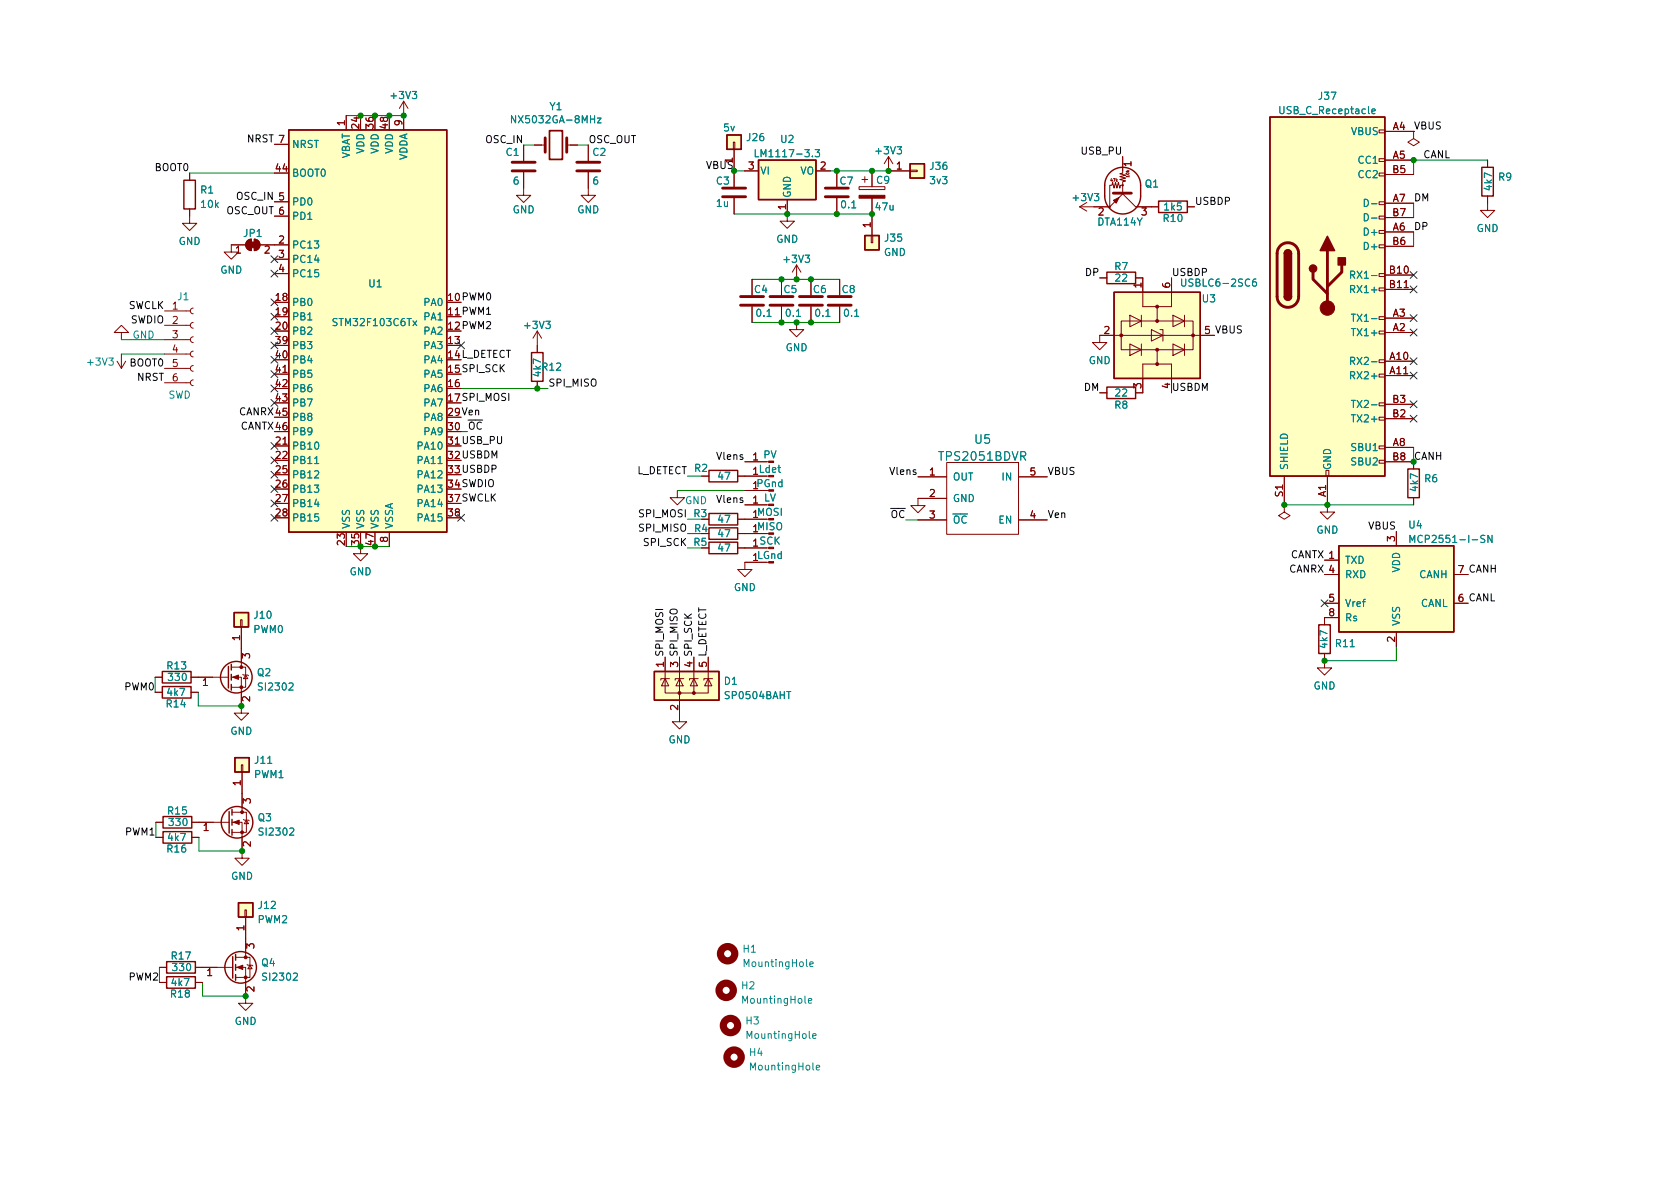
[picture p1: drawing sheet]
<svg xmlns="http://www.w3.org/2000/svg" width="297mm" height="210mm" viewBox="0 0 297 210" stroke-linecap="round" stroke-linejoin="round" font-family="sans-serif">
<g fill="none" stroke="#840000" stroke-width=".25">
<path d="M32.5 31.9h2v5.1h-2zM51.1 23h27.9v71.1h-27.9zM128.5 23.9h2.6v2.5h-2.6zM134.1 28.3h10.2v7h-10.2zM160.9 29h2.5v2.5h-2.5zM196.3 30.5a3.2 3.2 0 0 1 3.4-.7 3.2 3.2 0 0 1 2 3v1.9a3.2 3.2 0 0 1-3.2 3.1 3.2 3.2 0 0 1-3.2-3.1v-1.9a3.2 3.2 0 0 1 1-2.3zM204.9 35.6h5v2h-5zM224.5 20.7h20.4v63.5h-20.4zM262 29.6h2v5.1h-2zM152.9 41.7h2.5v2.5h-2.5zM195.7 48.1h5.1v2.1h-5.1zM197 51.7h15.2v15.2h-15.2z"/>
<path d="M227.1 52.4a.64 .64 0 0 0 .6 .7 .64 .64 0 0 0 .6-.7M227.1 44.8a.64 .64 0 0 1 .6-.6 .64 .64 0 0 1 .6 .6M94 62.4h2v5h-2zM195.7 68.4h5.1v2.1h-5.1zM125.3 90.8h5.1v2h-5.1zM125.3 95.9h5.1v2h-5.1zM125.3 93.3h5.1v2.1h-5.1zM125.3 83.2h5.1v2h-5.1zM236.7 96.5h20.3v15.3h-20.3zM248.9 82.9h2.1v5.1h-2.1zM28.7 118.7h5.1v2.1h-5.1zM40.4 117.9v3.8"/>
<path d="M40.9 117.5v1M40.9 119.2v1.1M41.4 108.3h2.5v2.6h-2.5zM115.7 118.7h11.4v5.1h-11.4zM233.2 110.5h2v5.1h-2zM28.7 121.4h5.1v2h-5.1zM40.9 121v1M41.5 134h2.6v2.5h-2.6zM28.8 144.4h5.1v2h-5.1zM28.8 147.1h5.1v2h-5.1zM40.5 143.5v3.8M41 143.1v1"/>
<path d="M41 144.9v1M41 146.7v1M42.2 159.6h2.5v2.6h-2.5zM29.5 172.7h5v2h-5zM29.5 170h5v2.1h-5zM41.1 169.2v3.8M41.7 168.8v1M41.7 170.6v1M41.7 172.3v1"/>
<circle cx="41.8" cy="119.8" r="2.79"/>
<circle cx="41.9" cy="145.4" r="2.79"/>
<circle cx="42.5" cy="171.1" r="2.79"/>
</g>
<g fill="none" stroke="#840000" stroke-width=".18">
<path d="M71.4 17.9v5.1M71.4 17.9l-.8 1.3M71.4 17.9l.7 1.3M33.5 37v2.5h1.3l-1.3 1.3-1.2-1.3h1.2M33.5 30.6v1.3M48.5 35.7h2.6M48.5 38.2h2.6M48.5 25.5h2.6M61.2 20.4v2.6M92.6 30.5v4h1.3l-1.3 1.3-1.3-1.3h1.3M92.6 25.6v2.8M94.5 25.6h1.9"/>
<path d="M100.2 25.6h1.9M104 30.5v4h1.3l-1.3 1.3-1.3-1.3h1.3M104 25.6v2.8M129.7 25.1h.2v1.3h-.2zM129.8 26.4v6.6M129.8 35v2.8M131.6 30.2h2.5M139.2 35.3v3.8h1.3l-1.3 1.3-1.3-1.3h1.3M144.3 30.2h2.5M148 30.2v2.8M148 35v2.8M151.9 33h4.6v.5h-4.6z"/>
<path d="M152.4 31.7h1M152.9 31.2v1.1M154.2 30.2v2.8M154.2 35v6.7M157.1 27.7v2.5h3.8M157.1 27.7l-.8 1.3M157.1 27.7l.8 1.3M160.9 30.1h1.3v.2h-1.3zM190.9 36.6h5.1M190.9 36.6l1.3 .7M192.2 35.8l-1.3 .8M198.2 34l2.6 2.6h4.1"/>
<path d="M198.5 32.8h-.4l-.1 .5-.3-1-.2 1-.3-1-.2 1-.3-1-.1 .5h-.4v3.8l2.6-2.6M198.5 27.7v2.9l-.5 .1 1 .3-1 .2 1 .3-1 .2 1 .3-.5 .1v1.9M209.9 36.6h1.3M243.8 38.2h1.1v.5h-1.1zM243.8 35.7h1.1v.5h-1.1zM243.8 30.6h1.1v.5h-1.1zM243.8 28.1h1.1v.5h-1.1zM243.8 23h1.1v.5h-1.1zM244.9 23.2h5v1.3l1.1 .6-1.1 .7-1-.7 1-.6M244.9 28.3h5M244.9 35.9h5M244.9 30.9h5"/>
<path d="M244.9 38.5h5M263 34.7v2.5h1.3l-1.3 1.3-1.3-1.3h1.3M263 28.3v1.3M21.5 58.8h1.2l-1.2-1.3-1.3 1.3h1.3v1.3M29.1 57.5h4.6M29.1 55h4.6M34.2 59.6l-.4 .1-.1 .4 .1 .3 .4 .2M34.2 57l-.4 .2-.1 .3 .1 .4 .4 .1M34.2 54.5l-.4 .1-.1 .4 .1 .3 .4 .2M43.4 43.3h-2.5v1.3h1.3l-1.3 1.2-1.3-1.2h1.3M43.7 42.6l.7-.3v2a1.02 1.02 0 0 1-.9-.6 1.02 1.02 0 0 1 .2-1.1zM45 42.3a1.02 1.02 0 0 1 1 1 1.02 1.02 0 0 1-1 1z"/>
<path d="M46 43.3h5.1M48.5 45.8h2.6M48.5 48.4h2.6M95 58.5l-.8 1.3M95 58.5v3.9M95 58.5l.8 1.3M133 49.4v2.8M133 54.2v2.8M138.2 49.4v2.8M138.2 54.2v2.8M140.8 57v1.3h1.3l-1.3 1.3-1.2-1.3h1.2M140.8 46.9l-.7 1.2"/>
<path d="M140.8 46.9v2.5M140.8 46.9l.8 1.2M143.4 49.4v2.8M143.4 54.2v2.8M148.5 49.4v2.8M148.5 54.2v2.8M154.1 41.7h.2v1.2h-.2zM194.4 49.1h1.3M198.2 56.8h12.7v5h-12.7zM199.8 55.7l2 1.1-2 1zM200.8 49.1h1.3v5.1h2.5M201.8 55.7v2.1"/>
<path d="M203.6 58.3l2 1-2 1zM205.1 58.3h.5v2M207.1 49.1v5.1h-2.5v2.6M207.4 55.7l2 1.1-2 1zM209.4 55.7v2.1M214.8 59.3h-20.4v1.3h1.3l-1.3 1.2-1.2-1.2h1.2M243.8 58.5h1.1v.5h-1.1zM243.8 56h1.1v.5h-1.1zM243.8 50.9h1.1v.5h-1.1zM243.8 48.4h1.1v.5h-1.1zM243.8 43.3h1.1v.5h-1.1zM243.8 40.8h1.1v.5h-1.1z"/>
<path d="M244.9 58.8h5M244.9 56.3h5M244.9 41h5M244.9 48.6h5M244.9 51.2h5M244.9 43.6h5M20.7 63.9l.8 1.2M21.5 62.6v2.5M22.2 63.9l-.7 1.2M29.1 67.7h4.6M29.1 65.1h4.6M29.1 62.6h4.6"/>
<path d="M29.1 60.1h4.6M34.2 67.2l-.4 .1-.1 .4 .1 .3 .4 .2M34.2 64.6l-.4 .2-.1 .3 .1 .4 .4 .2M34.2 62.1l-.4 .1-.1 .4 .1 .4 .4 .1M48.5 78.9h2.6M48.5 66.2h2.6M95 67.4v1.3M194.4 69.5h1.3M199.8 60.8l2 1-2 1.1zM201.8 60.8v2.1M204.6 61.8v2.6h2.5v5.1M204.6 64.4h-2.5v5.1h-1.3"/>
<path d="M207.4 60.8l2 1-2 1.1zM209.4 60.8v2.1M243.8 78.9h1.1v.5h-1.1zM243.8 73.8h1.1v.5h-1.1zM243.8 71.2h1.1v.5h-1.1zM243.8 66.2h1.1v.5h-1.1zM243.8 63.6h1.1v.5h-1.1zM244.9 63.9h5M244.9 66.4h5M244.9 79.1h5M244.9 74h5M244.9 71.5h5"/>
<path d="M63.8 96.6v1.3h1.2l-1.2 1.3-1.3-1.3h1.3M68.8 94.1v2.5M119.8 86.7v1.3h1.2l-1.2 1.3-1.3-1.3h1.3M124.1 84.2h1.2M130.4 91.8h5.1M130.4 94.4h5.1M130.4 96.9h5.1M130.4 84.2h5.1M131.7 81.7h3.8M131.7 89.3h3.8M131.7 86.7h3.8M135.5 99.4h-3.8v1.3h1.3l-1.3 1.3-1.3-1.3h1.3"/>
<path d="M162.3 84.3h5.1M162.3 91.9h5.1M167.4 81.8h12.7v12.7h-12.7zM167.4 88.1h-5.1v1.3h1.3l-1.3 1.3-1.3-1.3h1.3M180.1 84.3h5.1M180.1 91.9h5.1M227.1 89.3v1.2l1 .7-1 .6-1-.6 1-.7M227.1 89.3h.1M227.1 84.2v5.1M234.2 99.1h2.5M234.4 83.2h.5v1h-.5zM234.7 84.2v6.3h1.3l-1.3 1.3-1.3-1.3h1.3"/>
<path d="M243.8 81.4h1.1v.5h-1.1zM244.9 81.7h5v1.2M246.9 94v2.5M249.9 88v1.3M27.4 119.8h1.3M33.8 119.8h6.6M40.9 119.8h1.8v6.3h1.2l-1.2 1.3-1.3-1.3h1.3M40.9 118h2.5v3.5h-2.5M42.5 109.6h.3v1.3h-.3zM42.7 110.9v7.1M42.9 119.2l.2 .2h.7l.1 .1M43.4 119.4l.4 .6h-.7z"/>
<path d="M117.6 116.2v3.8M120.1 116.2v11.4h1.3l-1.3 1.3-1.2-1.3h1.2M122.7 116.2v3.8M125.2 116.2v3.8M234.2 115.6v2.5h1.3l-1.3 1.3-1.3-1.3h1.3M234.2 101.6h2.5M234.2 106.7h2.5M236.7 109.2h-2.5v1.3M246.9 111.8v2.5M257 101.6h2.6M257 106.7h2.6M27.4 122.4h1.3"/>
<path d="M33.8 122.4h1.3M42.7 135.2h.2v1.3h-.2zM42.8 136.5v7.1M117.6 120v2.5h5.1v-2.5M117.6 120l.6 1.3h-1.2zM118.4 120h-1.6v.3M120.1 120l.7 1.3h-1.3zM120.9 120h-1.5v.3M122.7 120l.6 1.3h-1.3zM123.4 120h-1.5v.3M125.2 120v2.5h-2.5M125.2 120l.7 1.3h-1.3z"/>
<path d="M126 120h-1.5v.3M27.6 145.4h1.2M27.6 148.1h1.2M33.9 145.4h6.6M33.9 148.1h1.3M41 145.4h1.8v6.4h1.3l-1.3 1.2-1.3-1.2h1.3M41 143.6h2.6v3.6h-2.6M43.1 144.9l.1 .1h.7l.2 .2M43.6 145l.3 .7h-.7zM28.2 173.7h1.3M28.2 171.1h1.3M34.5 173.7h1.3"/>
<path d="M34.5 171.1h6.6M41.7 171.1h1.7v6.3h1.3l-1.3 1.3-1.2-1.3h1.2M41.7 169.3h2.5v3.5h-2.5M43.3 160.9h.3v1.3h-.3zM43.4 162.2v7.1M43.7 170.6l.1 .1h.8l.1 .1M44.2 170.7l.4 .6h-.8z"/>
<circle cx="196.2" cy="36.6" r=".13"/>
<circle cx="198.5" cy="32.8" r=".13"/>
</g>
<g fill="#ffffc2" stroke="#ffffc2" stroke-width=".18">
<path d="M41.5 134h2.6v2.5h-2.6z"/>
<path d="M224.5 20.7h20.4v63.5h-20.4z"/>
<path d="M42.2 159.6h2.5v2.6h-2.5z"/>
<path d="M51.1 23h27.9v71.1h-27.9z"/>
<path d="M236.7 96.5h20.3v15.3h-20.3z"/>
<path d="M197 51.7h15.2v15.2h-15.2z"/>
<path d="M115.7 118.7h11.4v5.1h-11.4z"/>
<path d="M134.1 28.3h10.2v7h-10.2z"/>
<path d="M128.5 23.9h2.6v2.5h-2.6z"/>
<path d="M41.4 108.3h2.5v2.6h-2.5z"/>
<path d="M160.9 29h2.5v2.5h-2.5z"/>
<path d="M152.9 41.7h2.5v2.5h-2.5z"/>
</g>
<g fill="#840000" stroke="#840000" stroke-width=".18">
<path d="M41.3 145.4l1-.4v.8z"/>
<path d="M41.9 171.1l1-.4v.7z"/>
<path d="M44.2 42.8h1v1h-1z"/>
<path d="M43.7 42.6l.7-.3v2a1.02 1.02 0 0 1-.9-.6 1.02 1.02 0 0 1 .2-1.1z"/>
<path d="M45 42.3a1.02 1.02 0 0 1 1 1 1.02 1.02 0 0 1-1 1z"/>
<path d="M41.1 119.8l1.1-.4v.7z"/>
<path d="M196.8 35.4l1.1-.5-.5 1z"/>
<path d="M151.9 34.5h4.6v.5h-4.6z"/>
<circle cx="42.8" cy="147.2" r=".25"/>
<circle cx="42.8" cy="143.6" r=".25"/>
<circle cx="234.7" cy="54.5" r="1.27"/>
<circle cx="43.4" cy="172.8" r=".25"/>
<circle cx="43.4" cy="169.3" r=".25"/>
<circle cx="204.6" cy="54.2" r=".25"/>
<circle cx="204.6" cy="56.8" r=".25"/>
<circle cx="198.2" cy="59.3" r=".25"/>
<circle cx="210.9" cy="59.3" r=".25"/>
<circle cx="204.6" cy="61.8" r=".25"/>
<circle cx="204.6" cy="64.4" r=".25"/>
<circle cx="120.1" cy="122.5" r=".25"/>
<circle cx="122.7" cy="122.5" r=".25"/>
<circle cx="42.7" cy="121.5" r=".25"/>
<circle cx="42.7" cy="118" r=".25"/>
</g>
<g fill="none" stroke="#840000" stroke-width=".51">
<path d="M90.6 30.2h4M90.6 28.7h4M96.4 24.4v2.5M100.2 24.4v2.5M102 30.2h4M102 28.7h4M127.8 34.8h4M127.8 33.3h4M145.9 34.8h4.1M145.9 33.3h4.1M130.9 54h4.1M130.9 52.4h4.1"/>
<path d="M136.1 54h4.1M136.1 52.4h4.1M141.4 54h4M141.4 52.4h4M146.4 54h4.1M146.4 52.4h4.1M225.8 52.4a1.91 1.91 0 0 0 1.9 2 1.91 1.91 0 0 0 1.9-2M225.8 52.4v-7.6a1.91 1.91 0 0 1 1.9-1.9 1.91 1.91 0 0 1 1.9 1.9v7.6M232.2 48.1v1.3l2.5 2.5M234.7 44.3v10.2M237.2 46.9v1.2l-2.5 2.6"/>
</g>
<g fill="#840000" stroke="#840000" stroke-width=".25">
<path d="M227.1 52.4h1.2a.64 .64 0 0 1-.6 .7 .64 .64 0 0 1-.6-.7z"/>
<path d="M227.1 44.8h1.2v7.6h-1.2z"/>
<path d="M227.3 44.4a.64 .64 0 0 1 .7-.2 .64 .64 0 0 1 .3 .6h-1.2z"/>
<path d="M234.7 41.8l1.3 2.5h-2.6z"/>
<path d="M236.6 45.6h1.3v1.3h-1.3z"/>
<circle cx="232.2" cy="47.5" r=".63"/>
</g>
<g fill="none" stroke="#008484" stroke-width=".18">
<path d="M242.6 19.7l.6-.1-.1-.3h-.4l-.1 .1v.6h.5M91.2 20.5v1.2l-.8-1.2v1.2M105.6 20.9h.7l-.7 .8h.7M133.5 26.5v1.2h.6M144.1 26.5h.8l-.4 .4 .3 .2v.5l-.1 .1-.6-.1M241.2 35.2a.64 .64 0 0 1 .8 .7 .64 .64 0 0 1-.8 .6zM241.2 37.8a.64 .64 0 0 1 .8 .6 .64 .64 0 0 1-.8 .6zM208.9 49.3v1.1l.3 .2h.2l.3-.2v-1.1M222.1 49.3l-.4 .1a.86 .86 0 0 0 0 1.2l.4-.1 .1-.4-.3-.3-.3 .1-.2 .2M238.8 48.6l.6-.1 .1-.1v-.3l-.7-.2v1.3M238.8 51.1h.6l.1-.2v-.3l-.7-.1v1.2M238.9 58.1h.8"/>
<path d="M238.9 55.6h.8M239.1 48.6l.4 .6M239.3 55.6v1.2M238.8 63.8h.6l.1-.2v-.3l-.7-.1v1.2M238.8 66.4l.6-.1 .1-.2v-.3l-.7-.1v1.3M238.9 73.3h.8M238.9 70.8h.8M239.1 63.8l.4 .6M239.3 70.8v1.3M55.6 82h.8M249.3 95.9v-1.2l.4 .9 .4-.9v1.2M263.8 94.7v1.2l-.7-1.2v1.2"/>
<path d="M142.9 177l.6-.1v-.3h-.4l-.2 .1 .1 .6h.5M143.2 170.5l.6-.1-.1-.3h-.3l-.2 .2v.6h.5M143.7 183.2l.6-.1-.1-.3h-.3l-.2 .2 .1 .6h.4M144.3 188.8l.6-.1v-.3h-.4l-.2 .1 .1 .7h.5"/>
</g>
<path d="M97.2 23.1h2.2v5.1h-2.2z" fill="none" stroke="#840000" stroke-width=".3"/>
<g fill="none" stroke="#840000" stroke-width="1.3">
<circle cx="128.4" cy="175.1" r="1.27"/>
<circle cx="128.7" cy="168.7" r="1.27"/>
<circle cx="129.2" cy="181.4" r="1.27"/>
<circle cx="129.8" cy="186.9" r="1.27"/>
</g>
<path d="M196.8 34.2h3.2z" fill="#840000" stroke="#840000" stroke-width=".51"/>
<g fill="none" stroke="#008400" stroke-width=".18">
<path d="M33.5 30.6h15M61.2 20.4h10.2M92.6 25.6h1.9M102.1 25.6h1.9M129.8 30.2h1.8M129.8 37.8h24.4M146.8 30.2h10.3M249.9 35.9v2.6M263 28.3h-13.1v2.6M133 49.4h15.5M133 57h15.5M249.9 41v2.6"/>
<path d="M21.5 62.6h7.6M21.5 60.1h7.6M81.5 68.7h15.4M81.5 76.3h1.2M249.9 79.1v2.6M61.2 96.6h7.6M119.8 86.7h11.9M121.5 96.9h2.6M121.5 94.4h2.6M121.5 84.2h2.6M160.1 91.9h2.2M227.1 89.3h22.8"/>
<path d="M27.4 119.8v2.6M246.9 114.3v2.5h-12.7M35.1 122.4v2.4h7.6M27.6 145.4v2.7M35.2 148.1v2.4h7.6M28.2 171.1v2.6M35.8 173.7v2.4h7.6"/>
</g>
<g fill="none" stroke="#000084" stroke-width=".18">
<path d="M47.9 52.9l1.2 1.2M47.9 55.4l1.2 1.2M47.9 57.9l1.2 1.3M47.9 47.8l1.2 1.2M47.9 45.2l1.2 1.3M49.1 52.9l-1.2 1.2M49.1 55.4l-1.2 1.2M49.1 57.9l-1.2 1.3M49.1 47.8l-1.2 1.2M49.1 45.2l-1.2 1.3M249.3 58.2l1.2 1.2M249.3 55.6l1.2 1.3"/>
<path d="M249.3 50.6l1.2 1.2M249.3 48l1.2 1.2M250.5 58.2l-1.2 1.2M250.5 55.6l-1.2 1.3M250.5 50.6l-1.2 1.2M250.5 48l-1.2 1.2M47.9 70.6l1.2 1.3M47.9 65.6l1.2 1.2M47.9 63l1.2 1.2M47.9 68.1l1.2 1.2M47.9 78.3l1.2 1.2M47.9 60.5l1.2 1.2"/>
<path d="M49.1 70.6l-1.2 1.3M49.1 65.6l-1.2 1.2M49.1 63l-1.2 1.2M49.1 68.1l-1.2 1.2M49.1 78.3l-1.2 1.2M49.1 60.5l-1.2 1.2M80.9 60.5l1.2 1.2M82.1 60.5l-1.2 1.2M249.3 73.4l1.2 1.2M249.3 70.9l1.2 1.2M249.3 65.8l1.2 1.2M249.3 63.3l1.2 1.2"/>
<path d="M250.5 73.4l-1.2 1.2M250.5 70.9l-1.2 1.2M250.5 65.8l-1.2 1.2M250.5 63.3l-1.2 1.2M47.9 80.8l1.2 1.2M47.9 83.3l1.2 1.3M47.9 85.9l1.2 1.2M47.9 88.4l1.2 1.2M47.9 91l1.2 1.2M49.1 80.8l-1.2 1.2M49.1 83.3l-1.2 1.3M49.1 85.9l-1.2 1.2"/>
<path d="M49.1 88.4l-1.2 1.2M49.1 91l-1.2 1.2M80.9 91l1.2 1.2M82.1 91l-1.2 1.2M233.6 106.1l1.2 1.2M234.8 106.1l-1.2 1.2"/>
</g>
<g fill="#008400" stroke="#008400" stroke-width=".18">
<circle cx="66.3" cy="96.6" r=".46"/>
<circle cx="63.8" cy="96.6" r=".46"/>
<circle cx="43.4" cy="176.1" r=".46"/>
<circle cx="148" cy="30.2" r=".46"/>
<circle cx="157.1" cy="30.2" r=".46"/>
<circle cx="95" cy="68.7" r=".46"/>
<circle cx="63.8" cy="20.4" r=".46"/>
<circle cx="66.3" cy="20.4" r=".46"/>
<circle cx="68.8" cy="20.4" r=".46"/>
<circle cx="71.4" cy="20.4" r=".46"/>
<circle cx="227.1" cy="89.3" r=".46"/>
<circle cx="234.7" cy="89.3" r=".46"/>
<circle cx="249.9" cy="28.3" r=".46"/>
<circle cx="234.2" cy="116.8" r=".46"/>
<circle cx="249.9" cy="81.7" r=".46"/>
<circle cx="138.2" cy="49.4" r=".46"/>
<circle cx="140.8" cy="49.4" r=".46"/>
<circle cx="129.8" cy="30.2" r=".46"/>
<circle cx="143.4" cy="57" r=".46"/>
<circle cx="143.4" cy="49.4" r=".46"/>
<circle cx="138.2" cy="57" r=".46"/>
<circle cx="140.8" cy="57" r=".46"/>
<circle cx="139.2" cy="37.8" r=".46"/>
<circle cx="148" cy="37.8" r=".46"/>
<circle cx="154.2" cy="37.8" r=".46"/>
<circle cx="154.2" cy="30.2" r=".46"/>
<circle cx="42.7" cy="124.8" r=".46"/>
<circle cx="42.8" cy="150.5" r=".46"/>
</g>
<g font-size="2.1" fill="#008484">
<text x="166.3" y="81.5">TPS2051BDVR</text>
<text x="172.4" y="78.5">U5</text>
</g>
<g font-size="1.8" fill="#008484">
<text x="69.3" y="17.5">+3V3</text>
<text x="233.2" y="17.6">J37</text>
<text x="91.2" y="21.8">NX5032GA-8MHz</text>
<text x="97.2" y="19.5">Y1</text>
<text x="127.9" y="23.2">5v</text>
<text x="226.5" y="20.2">USB_C_Receptacle</text>
<text x="238.9" y="23.9">VBUS</text>
<text x="51.6" y="26.2">NRST</text>
<text x="61.8" y="28.3" transform="rotate(-90 61.8 28.3)">VBAT</text>
<text x="64.4" y="27.2" transform="rotate(-90 64.4 27.2)">VDD</text>
<text x="66.9" y="27.2" transform="rotate(-90 66.9 27.2)">VDD</text>
<text x="69.5" y="27.2" transform="rotate(-90 69.5 27.2)">VDD</text>
<text x="72" y="28.5" transform="rotate(-90 72 28.5)">VDDA</text>
<text x="89.5" y="27.6">C1</text>
<text x="104.8" y="27.6">C2</text>
<text x="132.1" y="24.9">J26</text>
<text x="134.4" y="27.8">LM1117-3.3</text>
<text x="138.1" y="25.3">U2</text>
<text x="155" y="27.3">+3V3</text>
<text x="240.3" y="29">CC1</text>
<text x="35.5" y="34.2">R1</text>
<text x="51.6" y="31.2">BOOT0</text>
<text x="90.8" y="32.6">6</text>
<text x="104.8" y="32.6">6</text>
<text x="126.7" y="32.6">C3</text>
<text x="134.4" y="30.9">VI</text>
<text x="139.8" y="35" transform="rotate(-90 139.8 35)">GND</text>
<text x="141.5" y="30.9">VO</text>
<text x="148.5" y="32.6">C7</text>
<text x="155" y="32.5">C9</text>
<text x="164.5" y="30">J36</text>
<text x="164.5" y="32.6">3v3</text>
<text x="189.9" y="35.6">+3V3</text>
<text x="202.5" y="33.1">Q1</text>
<text x="240.3" y="31.5">CC2</text>
<text x="263.8" y="33.6" transform="rotate(-90 263.8 33.6)">4k7</text>
<text x="265" y="31.9">R9</text>
<text x="35.6" y="36.7">10k</text>
<text x="43.1" y="41.9">JP1</text>
<text x="51.6" y="36.3">PD0</text>
<text x="51.6" y="38.9">PD1</text>
<text x="90.6" y="37.7">GND</text>
<text x="102" y="37.7">GND</text>
<text x="126.7" y="36.6">1u</text>
<text x="148.8" y="36.8">0.1</text>
<text x="154.9" y="37.2">47u</text>
<text x="194.1" y="39.9">DTA114Y</text>
<text x="205.8" y="39.2">R10</text>
<text x="205.9" y="37.2">1k5</text>
<text x="241.5" y="41.7">D+</text>
<text x="242" y="36.6">D-</text>
<text x="242" y="39.1">D-</text>
<text x="261.1" y="41">GND</text>
<text x="31.6" y="43.3">GND</text>
<text x="51.6" y="43.9">PC13</text>
<text x="51.6" y="46.5">PC14</text>
<text x="137.2" y="42.9">GND</text>
<text x="138.8" y="46.5">+3V3</text>
<text x="156.3" y="45.3">GND</text>
<text x="156.5" y="42.7">J35</text>
<text x="197.1" y="47.7">R7</text>
<text x="241.5" y="44.2">D+</text>
<text x="31.4" y="53.1">J1</text>
<text x="38.9" y="48.4">GND</text>
<text x="51.6" y="49">PC15</text>
<text x="65.2" y="50.8">U1</text>
<text x="133.4" y="51.8">C4</text>
<text x="138.6" y="51.8">C5</text>
<text x="143.8" y="51.8">C6</text>
<text x="148.9" y="51.8">C8</text>
<text x="197.3" y="49.8">22</text>
<text x="209.5" y="50.7">USBLC6-2SC6</text>
<text x="212.6" y="53.5">U3</text>
<text x="239.4" y="51.8">RX1+</text>
<text x="239.8" y="49.3">RX1-</text>
<text x="23.4" y="59.9">GND</text>
<text x="51.6" y="54.1">PB0</text>
<text x="51.6" y="56.6">PB1</text>
<text x="51.6" y="59.2">PB2</text>
<text x="59.2" y="57.7">STM32F103C6Tx</text>
<text x="75" y="54.1">PA0</text>
<text x="75" y="56.6">PA1</text>
<text x="75" y="59.2">PA2</text>
<text x="92.9" y="58.1">+3V3</text>
<text x="133.8" y="56">0.1</text>
<text x="139" y="56">0.1</text>
<text x="144.3" y="56">0.1</text>
<text x="149.3" y="56">0.1</text>
<text x="239.6" y="59.4">TX1+</text>
<text x="240" y="56.9">TX1-</text>
<text x="15.6" y="64.6">+3V3</text>
<text x="51.6" y="61.7">PB3</text>
<text x="51.6" y="64.3">PB4</text>
<text x="75" y="61.7">PA3</text>
<text x="75" y="64.3">PA4</text>
<text x="95.9" y="65.5">R12</text>
<text x="138.9" y="62.1">GND</text>
<text x="192.5" y="64.4">GND</text>
<text x="239.8" y="64.5">RX2-</text>
<text x="29.7" y="70.5">SWD</text>
<text x="51.6" y="66.8">PB5</text>
<text x="51.6" y="69.3">PB6</text>
<text x="51.6" y="71.9">PB7</text>
<text x="75" y="66.8">PA5</text>
<text x="75" y="69.3">PA6</text>
<text x="75" y="71.9">PA7</text>
<text x="95.6" y="66.5" transform="rotate(-90 95.6 66.5)">4k7</text>
<text x="197.3" y="70.1">22</text>
<text x="239.4" y="67.1">RX2+</text>
<text x="51.6" y="74.4">PB8</text>
<text x="51.6" y="77">PB9</text>
<text x="75" y="74.4">PA8</text>
<text x="75" y="77">PA9</text>
<text x="197.1" y="72.3">R8</text>
<text x="239.6" y="74.7">TX2+</text>
<text x="240" y="72.1">TX2-</text>
<text x="51.6" y="79.5">PB10</text>
<text x="51.6" y="82">PB11</text>
<text x="74.1" y="79.5">PA10</text>
<text x="74.1" y="82">PA11</text>
<text x="122.8" y="83.4">R2</text>
<text x="227.7" y="83.2" transform="rotate(-90 227.7 83.2)">SHIELD</text>
<text x="235.3" y="83.2" transform="rotate(-90 235.3 83.2)">GND</text>
<text x="239.1" y="79.8">SBU1</text>
<text x="239.1" y="82.3">SBU2</text>
<text x="51.6" y="84.6">PB12</text>
<text x="51.6" y="87.1">PB13</text>
<text x="51.6" y="89.7">PB14</text>
<text x="74.1" y="84.6">PA12</text>
<text x="74.1" y="87.1">PA13</text>
<text x="74.1" y="89.7">PA14</text>
<text x="121.1" y="89.1">GND</text>
<text x="127" y="84.8">47</text>
<text x="168.4" y="85">OUT</text>
<text x="168.4" y="88.8">GND</text>
<text x="177.3" y="85">IN</text>
<text x="250.7" y="86.8" transform="rotate(-90 250.7 86.8)">4k7</text>
<text x="251.9" y="85.3">R6</text>
<text x="51.6" y="92.2">PB15</text>
<text x="61.8" y="93.6" transform="rotate(-90 61.8 93.6)">VSS</text>
<text x="64.4" y="93.6" transform="rotate(-90 64.4 93.6)">VSS</text>
<text x="66.9" y="93.6" transform="rotate(-90 66.9 93.6)">VSS</text>
<text x="69.5" y="93.6" transform="rotate(-90 69.5 93.6)">VSSA</text>
<text x="74.1" y="92.2">PA15</text>
<text x="127" y="92.5">47</text>
<text x="127" y="95">47</text>
<text x="168.4" y="92.6">~{OC}</text>
<text x="176.6" y="92.6">EN</text>
<text x="232.7" y="94.4">GND</text>
<text x="249.1" y="93.4">U4</text>
<text x="250.6" y="96">MCP2551-I-SN</text>
<text x="61.8" y="101.7">GND</text>
<text x="127" y="97.5">47</text>
<text x="237.7" y="99.7">TXD</text>
<text x="247.5" y="101.3" transform="rotate(-90 247.5 101.3)">VDD</text>
<text x="129.7" y="104.5">GND</text>
<text x="237.7" y="102.2">RXD</text>
<text x="237.7" y="107.3">Vref</text>
<text x="250.9" y="102.2">CANH</text>
<text x="251.1" y="107.3">CANL</text>
<text x="44.8" y="111.9">PWM0</text>
<text x="45" y="109.4">J10</text>
<text x="237.7" y="109.8">Rs</text>
<text x="247.5" y="110.7" transform="rotate(-90 247.5 110.7)">VSS</text>
<text x="29.6" y="118.4">R13</text>
<text x="45.5" y="119.6">Q2</text>
<text x="234.7" y="114.5" transform="rotate(-90 234.7 114.5)">4k7</text>
<text x="236.2" y="114.4">R11</text>
<text x="29.5" y="125.1">R14</text>
<text x="29.6" y="123.1">4k7</text>
<text x="29.9" y="120.4">330</text>
<text x="45.9" y="122.1">SI2302</text>
<text x="128.1" y="121.1">D1</text>
<text x="128.4" y="123.6">SP0504BAHT</text>
<text x="232.2" y="121.9">GND</text>
<text x="40.7" y="129.9">GND</text>
<text x="118.2" y="131.4">GND</text>
<text x="44.9" y="137.6">PWM1</text>
<text x="45.1" y="135">J11</text>
<text x="29.7" y="144">R15</text>
<text x="29.8" y="148.7">4k7</text>
<text x="30" y="146">330</text>
<text x="45.6" y="145.2">Q3</text>
<text x="46.1" y="147.7">SI2302</text>
<text x="29.6" y="150.7">R16</text>
<text x="40.8" y="155.6">GND</text>
<text x="45.8" y="160.7">J12</text>
<text x="45.6" y="163.2">PWM2</text>
<text x="30.4" y="169.7">R17</text>
<text x="30.7" y="171.7">330</text>
<text x="46.3" y="170.9">Q4</text>
<text x="46.7" y="173.4">SI2302</text>
<text x="131.4" y="168.5">H1</text>
<text x="131.8" y="171">MountingHole</text>
<text x="30.3" y="176.4">R18</text>
<text x="30.4" y="174.4">4k7</text>
<text x="131.2" y="174.9">H2</text>
<text x="131.5" y="177.5">MountingHole</text>
<text x="41.5" y="181.2">GND</text>
<text x="131.9" y="181.2">H3</text>
<text x="132.3" y="183.7">MountingHole</text>
<text x="132.6" y="186.7">H4</text>
<text x="132.9" y="189.3">MountingHole</text>
</g>
<g font-size="1.8" fill="#840000">
<text x="61" y="22.2" transform="rotate(-90 61 22.2)">1</text>
<text x="63.5" y="22.7" transform="rotate(-90 63.5 22.7)">24</text>
<text x="66" y="22.7" transform="rotate(-90 66 22.7)">36</text>
<text x="68.6" y="22.7" transform="rotate(-90 68.6 22.7)">48</text>
<text x="71.1" y="22.2" transform="rotate(-90 71.1 22.2)">9</text>
<text x="246.3" y="23">A4</text>
<text x="249.9" y="22.9">VBUS</text>
<text x="49.3" y="25.3">7</text>
<text x="129.5" y="28.8" transform="rotate(-90 129.5 28.8)">1</text>
<text x="132.4" y="30">3</text>
<text x="145.1" y="30">2</text>
<text x="158.5" y="30">1</text>
<text x="200" y="29.4" transform="rotate(-90 200 29.4)">1</text>
<text x="246.3" y="28.1">A5</text>
<text x="48.8" y="30.3">44</text>
<text x="49.3" y="35.4">5</text>
<text x="246.3" y="35.7">A7</text>
<text x="246.3" y="30.6">B5</text>
<text x="49.3" y="38">6</text>
<text x="138.9" y="37.1" transform="rotate(-90 138.9 37.1)">1</text>
<text x="153.9" y="40.2" transform="rotate(-90 153.9 40.2)">1</text>
<text x="194.2" y="38.1">2</text>
<text x="201.8" y="38.1">3</text>
<text x="246.3" y="40.8">A6</text>
<text x="246.3" y="38.2">B7</text>
<text x="41.7" y="44.8">1</text>
<text x="46.8" y="44.8">2</text>
<text x="49.3" y="43">2</text>
<text x="49.3" y="45.6">3</text>
<text x="246.3" y="43.3">B6</text>
<text x="48.8" y="53.2">18</text>
<text x="49.3" y="48.1">4</text>
<text x="79.3" y="53.2">10</text>
<text x="201.8" y="50.9" transform="rotate(-90 201.8 50.9)">1</text>
<text x="206.9" y="50.9" transform="rotate(-90 206.9 50.9)">6</text>
<text x="245.8" y="48.4">B10</text>
<text x="245.8" y="50.9">B11</text>
<text x="30.5" y="54.7">1</text>
<text x="30.5" y="57.3">2</text>
<text x="30.5" y="59.8">3</text>
<text x="48.8" y="55.7">19</text>
<text x="48.8" y="58.3">20</text>
<text x="79.3" y="55.7">11PWM1</text>
<text x="79.3" y="55.7">11</text>
<text x="79.3" y="58.3">12</text>
<text x="195.2" y="59">2</text>
<text x="213" y="59">5</text>
<text x="246.3" y="58.5">A2</text>
<text x="246.3" y="56">A3</text>
<text x="30.5" y="62.4">4</text>
<text x="30.5" y="64.9">5</text>
<text x="48.8" y="60.8">39</text>
<text x="48.8" y="63.4">40</text>
<text x="48.8" y="65.9">41</text>
<text x="79.3" y="60.8">13</text>
<text x="79.3" y="63.4">14</text>
<text x="79.3" y="65.9">15</text>
<text x="245.8" y="63.6">A10</text>
<text x="30.5" y="67.4">6</text>
<text x="48.8" y="68.4">42</text>
<text x="48.8" y="71">43</text>
<text x="79.3" y="68.4">16</text>
<text x="79.3" y="71">17</text>
<text x="201.8" y="68.7" transform="rotate(-90 201.8 68.7)">3</text>
<text x="206.9" y="68.7" transform="rotate(-90 206.9 68.7)">4</text>
<text x="245.8" y="66.2">A11</text>
<text x="246.3" y="71.2">B3</text>
<text x="48.8" y="73.5">45</text>
<text x="48.8" y="76.1">46</text>
<text x="79.3" y="76.1">30</text>
<text x="79.3" y="73.5">29</text>
<text x="246.3" y="73.8">B2</text>
<text x="48.8" y="78.6">21</text>
<text x="48.8" y="81.1">22</text>
<text x="48.8" y="83.7">25</text>
<text x="79.3" y="78.6">31USB_PU</text>
<text x="79.3" y="78.6">31</text>
<text x="79.3" y="81.1">32</text>
<text x="79.3" y="83.7">33</text>
<text x="133.1" y="83.9">1Ldet</text>
<text x="133.1" y="81.4">1 PV</text>
<text x="246.3" y="78.9">A8</text>
<text x="246.3" y="81.4">B8</text>
<text x="48.8" y="86.2">26</text>
<text x="48.8" y="88.8">27</text>
<text x="79.3" y="86.2">34</text>
<text x="79.3" y="88.8">37</text>
<text x="133.1" y="89">1 LV</text>
<text x="133.1" y="86.5">1PGnd</text>
<text x="164.4" y="84.1">1</text>
<text x="164.4" y="87.9">2</text>
<text x="182.1" y="84.1">5</text>
<text x="226.8" y="87.8" transform="rotate(-90 226.8 87.8)">S1</text>
<text x="234.4" y="87.9" transform="rotate(-90 234.4 87.9)">A1</text>
<text x="48.8" y="91.3">28</text>
<text x="68.6" y="95.9" transform="rotate(-90 68.6 95.9)">8</text>
<text x="79.3" y="91.3">38</text>
<text x="122.7" y="91.4">R3</text>
<text x="122.8" y="94.1">R4</text>
<text x="133.1" y="91.6">1MOSI</text>
<text x="133.1" y="94.1">1MISO</text>
<text x="164.4" y="91.7">3</text>
<text x="182.1" y="91.7">4</text>
<text x="246.6" y="95.7" transform="rotate(-90 246.6 95.7)">3</text>
<text x="61" y="96.4" transform="rotate(-90 61 96.4)">23</text>
<text x="63.5" y="96.4" transform="rotate(-90 63.5 96.4)">35</text>
<text x="66" y="96.4" transform="rotate(-90 66 96.4)">47</text>
<text x="122.7" y="96.5">R5</text>
<text x="133.1" y="96.6">1SCK</text>
<text x="133.1" y="99.2">1LGnd</text>
<text x="235" y="98.8">1</text>
<text x="235" y="101.3">4</text>
<text x="257.8" y="101.3">7</text>
<text x="235" y="106.4">5</text>
<text x="257.8" y="106.4">6</text>
<text x="42.4" y="113.3" transform="rotate(-90 42.4 113.3)">1</text>
<text x="235" y="109">8</text>
<text x="246.6" y="113.5" transform="rotate(-90 246.6 113.5)">2</text>
<text x="44.2" y="116.4" transform="rotate(-90 44.2 116.4)">3</text>
<text x="117.3" y="118" transform="rotate(-90 117.3 118)">1</text>
<text x="119.9" y="118" transform="rotate(-90 119.9 118)">3</text>
<text x="122.4" y="118" transform="rotate(-90 122.4 118)">4</text>
<text x="125" y="118" transform="rotate(-90 125 118)">5</text>
<text x="35.8" y="121.3">1</text>
<text x="44.2" y="124.1" transform="rotate(-90 44.2 124.1)">2</text>
<text x="119.9" y="125.6" transform="rotate(-90 119.9 125.6)">2</text>
<text x="42.5" y="138.9" transform="rotate(-90 42.5 138.9)">1</text>
<text x="44.3" y="142.1" transform="rotate(-90 44.3 142.1)">3</text>
<text x="36" y="146.9">1</text>
<text x="44.3" y="149.7" transform="rotate(-90 44.3 149.7)">2</text>
<text x="43.2" y="164.6" transform="rotate(-90 43.2 164.6)">1</text>
<text x="45" y="167.7" transform="rotate(-90 45 167.7)">3</text>
<text x="36.6" y="172.6">1</text>
<text x="45" y="175.4" transform="rotate(-90 45 175.4)">2</text>
</g>
<g font-size="1.8">
<text x="43.7" y="25.2">NRST 7</text>
<text x="86" y="25.3">OSC_IN</text>
<text x="104" y="25.3">OSC_OUT</text>
<text x="124.9" y="29.9">VBUS</text>
<text x="191.3" y="27.3">USB_PU</text>
<text x="251.6" y="28">CANL</text>
<text x="27.4" y="30.3">BOOT0</text>
<text x="41.9" y="35.3">OSC_IN 5</text>
<text x="249.9" y="35.6">DM</text>
<text x="40" y="37.9">OSC_OUT 6</text>
<text x="211.2" y="36.2">USBDP</text>
<text x="249.9" y="40.7">DP</text>
<text x="79.3" y="53.2">10PWM0</text>
<text x="192" y="48.8">DP</text>
<text x="207.1" y="48.8">USBDP</text>
<text x="22.6" y="54.6">SWCLK</text>
<text x="23.1" y="57.2">SWDIO</text>
<text x="79.3" y="58.3">12PWM2</text>
<text x="213" y="59">5 VBUS</text>
<text x="23" y="64.8">BOOT0</text>
<text x="79.3" y="63.4">14L_DETECT</text>
<text x="79.3" y="65.9">15SPI_SCK</text>
<text x="24.3" y="67.3">NRST</text>
<text x="79.3" y="71">17SPI_MOSI</text>
<text x="96.9" y="68.4">SPI_MISO</text>
<text x="191.7" y="69.1">DM</text>
<text x="207.1" y="69.1">USBDM</text>
<text x="42.2" y="73.4">CANRX 45</text>
<text x="42.4" y="76">CANTX 46</text>
<text x="79.3" y="73.5">29Ven</text>
<text x="82.7" y="76">~{OC}</text>
<text x="79.3" y="81.1">32USBDM</text>
<text x="79.3" y="83.7">33USBDP</text>
<text x="112.4" y="83.8">L_DETECT</text>
<text x="127" y="81.3">Vlens</text>
<text x="157.6" y="84">Vlens</text>
<text x="185.2" y="84">VBUS</text>
<text x="249.9" y="81.3">CANH</text>
<text x="79.3" y="86.2">34SWDIO</text>
<text x="79.3" y="88.8">37SWCLK</text>
<text x="127" y="88.9">Vlens</text>
<text x="113.2" y="94">SPI_MISO</text>
<text x="156.1" y="91.6">~{OC}</text>
<text x="185.2" y="91.6">Ven</text>
<text x="242" y="93.6">VBUS</text>
<text x="114" y="96.5">SPI_SCK</text>
<text x="227.9" y="101.2">CANRX 4</text>
<text x="228.1" y="98.7">CANTX 1</text>
<text x="257.8" y="101.3">7 CANH</text>
<text x="257.8" y="106.4">6 CANL</text>
<text x="117.3" y="118" transform="rotate(-90 117.3 118)">1 SPI_MOSI</text>
<text x="119.9" y="118" transform="rotate(-90 119.9 118)">3 SPI_MISO</text>
<text x="122.4" y="118" transform="rotate(-90 122.4 118)">4 SPI_SCK</text>
<text x="125" y="118" transform="rotate(-90 125 118)">5 L_DETECT</text>
<text x="22.1" y="122.1">PWM0</text>
<text x="22.3" y="147.7">PWM1</text>
<text x="22.9" y="173.4">PWM2</text>
</g>
<text font-size="1.8" fill="#008400" x="113.2" y="91.5">SPI_MOSI R3</text>
<g font-size=".7" fill="#840000">
<text x="196.4" y="32.1">47k</text>
<text x="199.6" y="31.3" transform="rotate(-90 199.6 31.3)">10k</text>
</g>
</svg>
